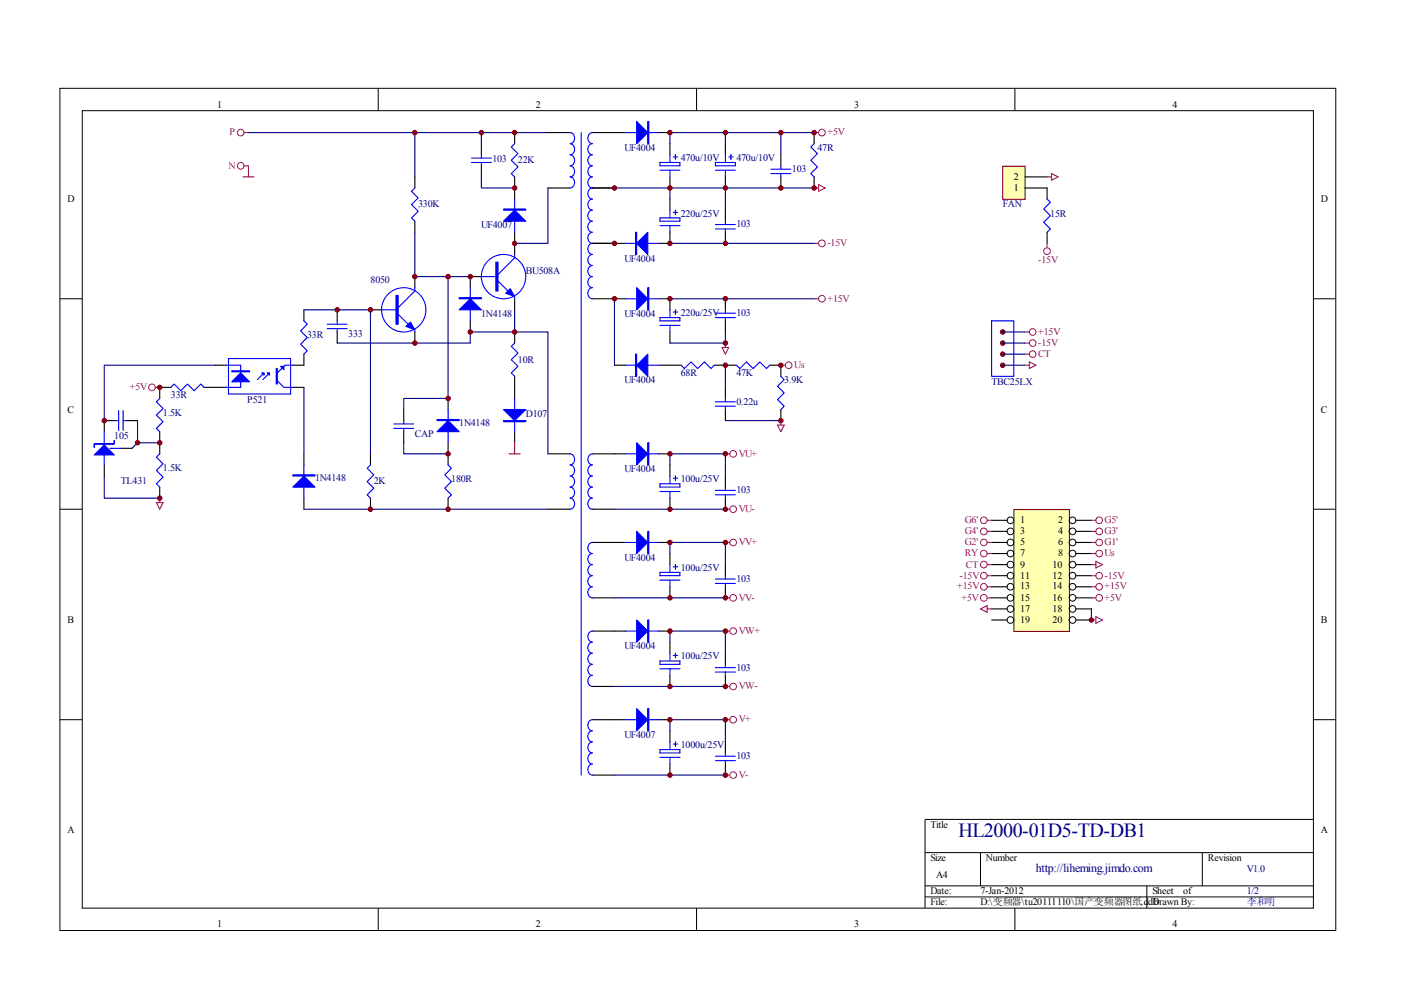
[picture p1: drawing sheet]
<svg xmlns="http://www.w3.org/2000/svg" width="297mm" height="210mm" viewBox="0 0 297 210" stroke-linecap="round" stroke-linejoin="round" font-family="sans-serif">
<g fill="none" stroke="#000" stroke-width=".21">
<path d="M12.7 18.7h270.5v178.6h-270.5zM80.2 18.7v4.7M147.7 18.7v4.7M215.2 18.7v4.7M17.4 23.5h261.1v169h-261.1zM12.7 63.3h4.7M278.4 63.3h4.7M12.7 108h4.7M278.4 108h4.7M12.7 152.6h4.7M278.4 152.6h4.7M278.4 173.7h-82.3v18.8"/>
<path d="M80.2 192.5v4.7M147.7 192.5v4.7M196.1 180.8h82.3M196.1 187.8h82.3M196.1 190.2h82.3M207.9 180.8v7M215.2 192.5v4.7M243.2 187.8v4.7M254.9 180.8v7"/>
</g>
<g fill="none" stroke="#000" stroke-width=".23">
<path d="M88 37.5v2.4M102.1 30.5v2.3M102.1 35.2v2.3M109.1 28.1v2.4M109.1 37.5v4.7M116.2 28.1h4.7M116.2 39.9h4.7M125.6 28.1h7M125.6 39.9h4.7M139.7 28.1h2.3M142 30.5v2.3M142 37.5v2.4"/>
<path d="M153.8 30.5v2.3M153.8 37.5v2.4M165.6 32.8v2.4M165.6 37.5v2.4M172.6 28.1v2.4M172.6 37.5v2.4M88 46.9v2.4M88 58.6v2.4M102.1 58.6h-2.4v2.4M109.1 49.3v4.6M125.6 51.6h7M142 49.3v2.3h-2.3"/>
<path d="M142 42.2v2.4M153.8 44.6v2.3M153.8 49.3v2.3M45.6 77.4h2.4M64.4 65.7v2.3M64.4 75.1v2.3h-2.3M71.5 65.7v2.3M71.5 70.4v2.3M78.5 65.7h2.4M88 70.4v2.3M99.7 68v2.4M109.1 63.3v2.4"/>
<path d="M109.1 70.4v2.3M109.1 79.8v4.7M125.6 63.3h7M130.3 77.4h2.3M139.7 63.3h2.3v2.4M139.7 77.4h4.7M142 70.4v2.3M151.4 77.4h4.8M153.8 63.3v2.4M153.8 68v2.4M163.2 77.4h2.4v2.4M22.1 98.6v2.3"/>
<path d="M24.5 89.2h-2.4v2.3M25.6 95.1h2.4M26.8 89.2h2.4M33.9 91.5v4.7M36.2 82.1h-2.3v2.4M43.3 82.1h4.7M62.1 82.1h2.3M64.4 96.2v2.4M78.5 96.2v2.4M85.6 86.8v2.4M85.6 91.5v2.4M95 84.5v2.3"/>
<path d="M95 93.9v4.7M109.1 91.5v2.4M116.2 96.2h4.7M125.6 96.2h7M139.7 96.2h2.3M142 98.6v2.3M153.8 82.1v2.4M153.8 86.8v2.4M165.6 86.8v2.4M33.9 103.3v2.3M64.4 105.6v2.4M78.5 105.6v2.4"/>
<path d="M95 105.6v2.4M116.2 108h4.7M125.6 108h4.7M125.6 115h7M139.7 115h2.3M142 105.6v2.4M142 117.4v2.3M153.8 100.9v2.4M153.8 105.6v2.4M153.8 119.7v2.4M125.6 126.8h4.7M125.6 133.8h7"/>
<path d="M139.7 133.8h2.3M142 124.4v2.4M142 136.2v2.3M153.8 124.4v2.4M153.8 138.5v2.4M125.6 145.5h4.7M125.6 152.6h7M139.7 152.6h2.3M142 143.2v2.3M142 154.9v2.4M153.8 143.2v2.3M153.8 157.3v2.3"/>
<path d="M125.6 164.3h4.7M142 162v2.3M153.8 162v2.3"/>
</g>
<g fill="none" stroke="#00f" stroke-width=".23">
<path d="M88 39.9l-.8 .7 1.5 1.4-1.5 1.4 1.5 1.4-1.5 1.4 .8 .7M99.9 33.5h4.3M99.9 34.5h4.3M102.1 32.8v.7M102.1 34.5v.7M109.1 30.5l-.7 .7 1.4 1.4-1.4 1.4 1.4 1.4-1.4 1.4 .7 .7M120.9 28.1a1.2 1.2 0 0 1 .9 1.2 1.2 1.2 0 0 1-.9 1.2 1.2 1.2 0 0 1 .9 1.1 1.2 1.2 0 0 1-.9 1.2 1.2 1.2 0 0 1 .9 1.2 1.2 1.2 0 0 1-.9 1.2 1.2 1.2 0 0 1 .9 1.1 1.2 1.2 0 0 1-.9 1.2 1.2 1.2 0 0 1 .9 1.2 1.2 1.2 0 0 1-.9 1.2M123.2 28.1v136.2M125.6 28.1a1.2 1.2 0 0 0-1 1.2 1.2 1.2 0 0 0 1 1.2 1.21 1.21 0 0 0-1 1.1 1.21 1.21 0 0 0 1 1.2 1.2 1.2 0 0 0-1 1.2 1.2 1.2 0 0 0 1 1.2 1.2 1.2 0 0 0-1 1.1 1.2 1.2 0 0 0 1 1.2 1.2 1.2 0 0 0-1 1.2 1.2 1.2 0 0 0 1 1.2 1.2 1.2 0 0 0-1 1.1 1.2 1.2 0 0 0 1 1.2 1.2 1.2 0 0 0-1 1.2 1.2 1.2 0 0 0 1 1.2 1.2 1.2 0 0 0-1 1.1 1.2 1.2 0 0 0 1 1.2 1.21 1.21 0 0 0-1 1.2 1.21 1.21 0 0 0 1 1.2 1.2 1.2 0 0 0-1 1.1 1.2 1.2 0 0 0 1 1.2 1.2 1.2 0 0 0-1 1.2 1.2 1.2 0 0 0 1 1.1 1.2 1.2 0 0 0-1 1.2 1.2 1.2 0 0 0 1 1.2 1.2 1.2 0 0 0-1 1.2 1.2 1.2 0 0 0 1 1.1 1.2 1.2 0 0 0-1 1.2 1.2 1.2 0 0 0 1 1.2 1.2 1.2 0 0 0-1 1.2 1.2 1.2 0 0 0 1 1.1M132.6 28.1h7.1M139.9 34.5h4.3v.7h-4.3zM139.9 36.1h4.3"/>
<path d="M142 32.8v1.7M142 36.1v1.4M142.7 33.3h1M143.2 32.8v.9M151.7 34.5h4.2v.7h-4.2zM151.7 36.1h4.2M153.8 32.8v1.7M153.8 36.1v1.4M154.5 33.3h.9M155 32.8v.9M163.4 36.8h4.3M163.4 35.9h4.3"/>
<path d="M165.6 35.2v.7M165.6 36.8v.7M172.6 30.5l-.7 .7 1.4 1.4-1.4 1.4 1.4 1.4-1.4 1.4 .7 .7M102.1 58.6h3.5M105.6 59.6l2.1 2.1M109.1 53.9v.8l-3.5 3.5M109.1 42.2v7.1M132.6 51.6h7.1M139.9 46.2h4.3v.7h-4.3zM139.9 47.8h4.3M142 44.6v1.6M142 47.8v1.5"/>
<path d="M142.7 45h1M143.2 44.6v.9M151.7 48.5h4.2M151.7 47.6h4.2M153.8 46.9v.7M153.8 48.5v.8M48 77.4h3v4.7h-3M48.4 76h13.2v7.5h-13.2zM56 79.1l-1.4 1.4M57.1 79.1l-1.4 1.4M62.1 77.4h-1.7l-1.6 1.7M64.4 68l.7 .7-1.4 1.5 1.4 1.4-1.4 1.4 1.4 1.4-.7 .7"/>
<path d="M69.4 68.7h4.2M69.4 69.7h4.2M71.5 68v.7M71.5 69.7v.7M80.9 65.7h3.5M84.4 66.6l2.1 2.1M88 61v.7l-3.6 3.5M88 69.9v.5M99.7 61v7M109.1 72.7l-.7 .7 1.4 1.5-1.4 1.4 1.4 1.4-1.4 1.4 .7 .7M109.1 62.9v.4M132.6 77.4h7.1"/>
<path d="M132.6 63.3h7.1M139.9 67.3h4.3v.7h-4.3zM139.9 69h4.3M142 65.7v1.6M142 69v1.4M142.7 66.2h1M143.2 65.7v.9M144.4 77.4l.7 .7 1.4-1.4 1.4 1.4 1.4-1.4 1.4 1.4 .7-.7M151.7 67.3h4.2M151.7 66.4h4.2M153.8 65.7v.7M153.8 67.3v.7"/>
<path d="M156.2 77.4l.7 .7 1.4-1.4 1.4 1.4 1.4-1.4 1.4 1.4 .7-.7M165.6 79.8l.7 .7-1.4 1.4 1.4 1.4-1.4 1.4 1.4 1.4-.7 .7M22.1 91.5v7.1M23.3 95.1h2.3M24.5 89.2h.7M25.2 87.1v4.2M26.1 89.2h.7M26.1 87.1v4.2M33.9 84.5l-.7 .7 1.4 1.4-1.4 1.4 1.4 1.4-1.4 1.4 .7 .7M33.9 96.2l-.7 .7 1.4 1.4-1.4 1.4 1.4 1.5-1.4 1.4 .7 .7M36.2 82.1l.7-.7 1.4 1.4 1.4-1.4 1.5 1.4 1.4-1.4 .7 .7M58.8 80.7l1.4 1.4h1.9"/>
<path d="M64.4 98.6v7M78.5 98.6l-.7 .7 1.5 1.4-1.5 1.4 1.5 1.4-1.5 1.4 .7 .7M83.5 89.9h4.2M83.5 90.8h4.2M85.6 89.2v.7M85.6 90.8v.7M95 98.6l.7 .7-1.4 1.4 1.4 1.4-1.4 1.4 1.4 1.4-.7 .7M95 86.8v7.1M109.1 84.5v7M120.9 96.2a1.2 1.2 0 0 1 .9 1.2 1.2 1.2 0 0 1-.9 1.2 1.2 1.2 0 0 1 .9 1.1 1.2 1.2 0 0 1-.9 1.2 1.2 1.2 0 0 1 .9 1.2 1.2 1.2 0 0 1-.9 1.2 1.2 1.2 0 0 1 .9 1.1 1.2 1.2 0 0 1-.9 1.2 1.2 1.2 0 0 1 .9 1.2 1.2 1.2 0 0 1-.9 1.2M125.6 96.2a1.2 1.2 0 0 0-1 1.2 1.2 1.2 0 0 0 1 1.2 1.2 1.2 0 0 0-1 1.1 1.2 1.2 0 0 0 1 1.2 1.2 1.2 0 0 0-1 1.2 1.2 1.2 0 0 0 1 1.2 1.2 1.2 0 0 0-1 1.1 1.2 1.2 0 0 0 1 1.2 1.2 1.2 0 0 0-1 1.2 1.2 1.2 0 0 0 1 1.2M132.6 96.2h7.1"/>
<path d="M151.7 86.1h4.2M151.7 85.2h4.2M153.8 84.5v.7M153.8 86.1v.7M125.6 115a1.2 1.2 0 0 0-1 1.2 1.2 1.2 0 0 0 1 1.2 1.2 1.2 0 0 0-1 1.1 1.2 1.2 0 0 0 1 1.2 1.2 1.2 0 0 0-1 1.2 1.2 1.2 0 0 0 1 1.2 1.2 1.2 0 0 0-1 1.1 1.2 1.2 0 0 0 1 1.2 1.2 1.2 0 0 0-1 1.2 1.2 1.2 0 0 0 1 1.2M132.6 115h7.1M139.9 102.6h4.3v.7h-4.3zM139.9 104.2h4.3M142 100.9v1.7M142 104.2v1.4M142 119.7v1.7M142.7 101.4h1"/>
<path d="M143.2 100.9v1M143.2 119.7v1M151.7 104.9h4.2M151.7 104h4.2M153.8 103.3v.7M153.8 104.9v.7M125.6 133.8a1.2 1.2 0 0 0-1 1.2 1.2 1.2 0 0 0 1 1.2 1.2 1.2 0 0 0-1 1.1 1.2 1.2 0 0 0 1 1.2 1.21 1.21 0 0 0-1 1.2 1.21 1.21 0 0 0 1 1.2 1.2 1.2 0 0 0-1 1.1 1.2 1.2 0 0 0 1 1.2 1.2 1.2 0 0 0-1 1.2 1.2 1.2 0 0 0 1 1.1M132.6 133.8h7.1M139.9 121.4h4.3v.7h-4.3zM139.9 123h4.3M142 123v1.4M142 138.5v1.6"/>
<path d="M142.7 120.2h1M142.7 139h1M143.2 138.5v.9M151.7 123.7h4.2M151.7 122.8h4.2M153.8 122.1v.7M153.8 123.7v.7M125.6 152.6a1.2 1.2 0 0 0-1 1.2 1.2 1.2 0 0 0 1 1.1 1.21 1.21 0 0 0-1 1.2 1.21 1.21 0 0 0 1 1.2 1.2 1.2 0 0 0-1 1.2 1.2 1.2 0 0 0 1 1.1 1.2 1.2 0 0 0-1 1.2 1.2 1.2 0 0 0 1 1.2 1.2 1.2 0 0 0-1 1.2 1.2 1.2 0 0 0 1 1.1M132.6 152.6h7.1M139.9 140.1h4.3v.8h-4.3zM139.9 158.9h4.3v.7h-4.3zM139.9 141.8h4.3"/>
<path d="M142 141.8v1.4M142 157.3v1.6M142.7 157.8h1M143.2 157.3v.9M151.7 142.5h4.2M151.7 141.6h4.2M153.8 140.9v.7M153.8 142.5v.7M153.8 159.6v.7M139.9 160.6h4.3M142 160.6v1.4M151.7 161.3h4.2"/>
<path d="M151.7 160.3h4.2M153.8 161.3v.7"/>
<circle cx="106.8" cy="58.6" r="4.7"/>
<circle cx="85.6" cy="65.7" r="4.7"/>
</g>
<g fill="#00f" stroke="#00f" stroke-width=".23">
<path d="M108.2 61.2l.9 1.7-1.9-.7z"/>
<path d="M106.8 46.9l2.3-2.3 2.4 2.3z"/>
<path d="M97.4 65.7l2.3-2.4 2.4 2.4z"/>
<path d="M106.8 86.8h4.7l-2.4 2.4z"/>
<path d="M92.7 91.5l2.3-2.3 2.4 2.3z"/>
<path d="M62.1 103.3l2.3-2.4 2.4 2.4z"/>
<path d="M51 79.1l1.9 1.9h-3.8z"/>
<path d="M56.7 79.1h.4v.4z"/>
<path d="M55.5 79.1h.5v.4z"/>
<path d="M59.5 77.7h.7v.7z"/>
<path d="M86.1 69.2l.9-.9 1 1.6z"/>
<path d="M20 96.5l2.1-2.2 2.1 2.2z"/>
<path d="M135 25.8l2.3 2.3-2.3 2.4z"/>
<path d="M135 61l2.3 2.3-2.3 2.4z"/>
<path d="M135 51.6l2.3-2.3v4.6z"/>
<path d="M137.3 75.1v4.7l-2.3-2.4z"/>
<path d="M135 93.9l2.3 2.3-2.3 2.4z"/>
<path d="M135 112.7l2.3 2.3-2.3 2.4z"/>
<path d="M135 131.5l2.3 2.3-2.3 2.4z"/>
<path d="M135 150.2l2.3 2.4-2.3 2.3z"/>
<path d="M105.1 55.6h.5v6.1h-.5z" fill-rule="evenodd"/>
<path d="M106.8 44.3h4.7v.3h-4.7z" fill-rule="evenodd"/>
<path d="M97.4 63.1h4.7v.2h-4.7z" fill-rule="evenodd"/>
<path d="M106.8 89.2h4.7v.2h-4.7z" fill-rule="evenodd"/>
<path d="M92.7 88.9h4.7v.3h-4.7z" fill-rule="evenodd"/>
<path d="M62.1 100.7h4.7v.2h-4.7z" fill-rule="evenodd"/>
<path d="M49.1 78.6h3.8v.2h-3.8z" fill-rule="evenodd"/>
<path d="M58.6 78.1h.2v3.3h-.2z" fill-rule="evenodd"/>
<path d="M84 62.6h.4v6.1h-.4z" fill-rule="evenodd"/>
<path d="M20 94.1v.7v-.7h4.2v-.7v.7z" fill-rule="evenodd"/>
<path d="M137.3 25.8h.3v4.7h-.3z" fill-rule="evenodd"/>
<path d="M137.3 61h.3v4.7h-.3z" fill-rule="evenodd"/>
<path d="M134.7 49.3h.3v4.6h-.3z" fill-rule="evenodd"/>
<path d="M134.7 75.1h.3v4.7h-.3z" fill-rule="evenodd"/>
<path d="M137.3 93.9h.3v4.7h-.3z" fill-rule="evenodd"/>
<path d="M137.3 112.7h.3v4.7h-.3z" fill-rule="evenodd"/>
<path d="M137.3 131.5h.3v4.7h-.3z" fill-rule="evenodd"/>
<path d="M137.3 150.2h.3v4.7h-.3z" fill-rule="evenodd"/>
</g>
<g fill="none" stroke="#000080" stroke-width=".23">
<path d="M52.7 28.1h63.5M88 28.1v9.4M102.1 37.5v2.4h7M102.1 28.1v2.4M116.2 39.9v11.7h-7.1M130.3 39.9h42.3M142 39.9v2.3M153.8 28.1v2.4M153.8 39.9v4.7M165.6 28.1v4.7M172.6 28.1h-30.6v2.4M88 49.3v9.3h11.7"/>
<path d="M95 58.6v25.9h-9.4v2.3M142 51.6h30.6M45.6 77.4h-23.5v11.8M64.4 65.7h14.1v30.5M109.1 65.7v4.7h-9.4v2.3h-28.2M109.1 70.4h7.1v25.8M130.3 63.3v14.1M142 63.3h30.6M153.8 70.4v2.3h-11.8M153.8 77.4v4.7M29.2 89.2v4.7h4.7M29.2 93.9l-1.2 1.2"/>
<path d="M64.4 82.1v14.1M85.6 93.9v2.3h9.4M142 98.6v-2.4h11.8v4.7M153.8 89.2h11.8M22.1 100.9v4.7h11.8M64.4 108h51.8M130.3 108h23.5M142 117.4v-2.4h11.8v4.7M130.3 126.8h23.5M142 136.2v-2.4h11.8v4.7M130.3 145.5h23.5M142 154.9v-2.3h11.8v4.7"/>
<path d="M130.3 164.3h23.5"/>
</g>
<g fill="none" stroke="#a1006a" stroke-width=".23">
<path d="M51.5 37.5h2.4M51.7 35.2h1v2.3M51.7 28.1h1M172.6 28.1h1M172.6 39.9h1M173.6 39.2l1.4 .7-1.4 .7zM172.6 51.6h1M153.1 73.7h1.4l-.7 1.4zM153.8 72.7v1M165.6 77.4h.9M172.6 63.3h1M32.9 82.1h1"/>
<path d="M107.9 96.2h2.4M109.1 93.9v2.3M153.8 96.2h.9M164.9 90.1h1.4l-.7 1.4zM165.6 89.2v.9M33.2 106.6h1.4l-.7 1.4zM33.9 105.6v1M153.8 108h.9M153.8 115h.9M153.8 126.8h.9M153.8 133.8h.9M153.8 145.5h.9"/>
<path d="M153.8 152.6h.9M153.8 164.3h.9"/>
</g>
<g fill="none" stroke="#a1006a" stroke-width=".21">
<circle cx="51" cy="35.2" r=".71"/>
<circle cx="51" cy="28.1" r=".71"/>
<circle cx="174.3" cy="28.1" r=".71"/>
<circle cx="174.3" cy="51.6" r=".71"/>
<circle cx="167.2" cy="77.4" r=".71"/>
<circle cx="174.3" cy="63.3" r=".71"/>
<circle cx="32.2" cy="82.1" r=".71"/>
<circle cx="155.4" cy="96.2" r=".71"/>
<circle cx="155.4" cy="115" r=".71"/>
<circle cx="155.4" cy="108" r=".71"/>
<circle cx="155.4" cy="126.8" r=".71"/>
<circle cx="155.4" cy="133.8" r=".71"/>
<circle cx="155.4" cy="145.5" r=".71"/>
<circle cx="155.4" cy="152.6" r=".71"/>
<circle cx="155.4" cy="164.3" r=".71"/>
</g>
<g fill="#800000" stroke="#800000" stroke-width=".21">
<circle cx="109.1" cy="28.1" r=".47"/>
<circle cx="109.1" cy="51.6" r=".47"/>
<circle cx="109.1" cy="39.9" r=".47"/>
<circle cx="102.1" cy="28.1" r=".47"/>
<circle cx="88" cy="28.1" r=".47"/>
<circle cx="88" cy="58.6" r=".47"/>
<circle cx="99.7" cy="58.6" r=".47"/>
<circle cx="78.5" cy="108" r=".47"/>
<circle cx="95" cy="108" r=".47"/>
<circle cx="109.1" cy="70.4" r=".47"/>
<circle cx="99.7" cy="70.4" r=".47"/>
<circle cx="88" cy="72.7" r=".47"/>
<circle cx="71.5" cy="65.7" r=".47"/>
<circle cx="78.5" cy="65.7" r=".47"/>
<circle cx="95" cy="84.5" r=".47"/>
<circle cx="95" cy="58.6" r=".47"/>
<circle cx="95" cy="96.2" r=".47"/>
<circle cx="22.1" cy="89.2" r=".47"/>
<circle cx="33.9" cy="93.9" r=".47"/>
<circle cx="29.2" cy="93.9" r=".47"/>
<circle cx="33.9" cy="105.6" r=".47"/>
<circle cx="33.9" cy="82.1" r=".47"/>
<circle cx="130.3" cy="51.6" r=".47"/>
<circle cx="142" cy="28.1" r=".47"/>
<circle cx="172.6" cy="28.1" r=".47"/>
<circle cx="142" cy="51.6" r=".47"/>
<circle cx="153.8" cy="51.6" r=".47"/>
<circle cx="130.3" cy="39.9" r=".47"/>
<circle cx="172.6" cy="39.9" r=".47"/>
<circle cx="165.6" cy="39.9" r=".47"/>
<circle cx="165.6" cy="28.1" r=".47"/>
<circle cx="153.8" cy="28.1" r=".47"/>
<circle cx="153.8" cy="39.9" r=".47"/>
<circle cx="142" cy="39.9" r=".47"/>
<circle cx="142" cy="63.3" r=".47"/>
<circle cx="153.8" cy="63.3" r=".47"/>
<circle cx="165.6" cy="77.4" r=".47"/>
<circle cx="130.3" cy="63.3" r=".47"/>
<circle cx="165.6" cy="89.2" r=".47"/>
<circle cx="153.8" cy="77.4" r=".47"/>
<circle cx="142" cy="96.2" r=".47"/>
<circle cx="153.8" cy="96.2" r=".47"/>
<circle cx="153.8" cy="108" r=".47"/>
<circle cx="142" cy="108" r=".47"/>
<circle cx="142" cy="115" r=".47"/>
<circle cx="142" cy="126.8" r=".47"/>
<circle cx="142" cy="133.8" r=".47"/>
<circle cx="142" cy="145.5" r=".47"/>
<circle cx="142" cy="152.6" r=".47"/>
<circle cx="142" cy="164.3" r=".47"/>
<circle cx="153.8" cy="152.6" r=".47"/>
<circle cx="153.8" cy="164.3" r=".47"/>
<circle cx="153.8" cy="115" r=".47"/>
<circle cx="153.8" cy="126.8" r=".47"/>
<circle cx="153.8" cy="133.8" r=".47"/>
<circle cx="153.8" cy="145.5" r=".47"/>
<circle cx="153.8" cy="72.7" r=".47"/>
</g>
<path d="M212.7 35.3h4.6v7h-4.6z" fill="#ffffb0"/>
<path d="M212.6 35.2h4.7v7.1h-4.7z" fill="none" stroke="#800000" stroke-width=".21"/>
<path d="M217.3 39.9h4.7v2.3M217.3 37.5h4.7M222 49.3v2.3" fill="none" stroke="#000" stroke-width=".23"/>
<path d="M222 42.2l.7 .7-1.4 1.4 1.4 1.4-1.4 1.4 1.4 1.4-.7 .8M210.2 68h4.7v11.8h-4.7z" fill="none" stroke="#00f" stroke-width=".23"/>
<g fill="none" stroke="#a1006a" stroke-width=".21">
<circle cx="222" cy="53.2" r=".71"/>
<circle cx="218.9" cy="75.1" r=".7"/>
<circle cx="218.9" cy="72.7" r=".7"/>
<circle cx="218.9" cy="70.4" r=".7"/>
</g>
<path d="M222 37.5h.9M222.9 36.8l1.4 .7-1.4 .7zM222 51.6v.9M217.3 72.7h.9M217.3 70.4h.9M217.3 75.1h.9M217.3 77.4h.9M218.2 76.7l1.4 .7-1.4 .7z" fill="none" stroke="#a1006a" stroke-width=".23"/>
<g fill="#800000" stroke="#800000" stroke-width=".21">
<circle cx="212.6" cy="70.4" r=".47"/>
<circle cx="212.6" cy="72.7" r=".47"/>
<circle cx="212.6" cy="75.1" r=".47"/>
<circle cx="212.6" cy="77.4" r=".47"/>
</g>
<path d="M212.6 70.4h4.7M212.6 72.7h4.7M212.6 75.1h4.7M212.6 77.4h4.7" fill="none" stroke="#000080" stroke-width=".23"/>
<path d="M215.1 108.1h11.6v25.8h-11.6z" fill="#ffffb0"/>
<path d="M215 108h11.7v25.9h-11.7z" fill="none" stroke="#800000" stroke-width=".21"/>
<g fill="none" stroke="#000" stroke-width=".21">
<circle cx="214.2" cy="110.3" r=".71"/>
<circle cx="214.2" cy="112.7" r=".71"/>
<circle cx="214.2" cy="115" r=".71"/>
<circle cx="214.2" cy="119.7" r=".71"/>
<circle cx="214.2" cy="117.4" r=".71"/>
<circle cx="227.4" cy="110.3" r=".71"/>
<circle cx="227.4" cy="112.7" r=".71"/>
<circle cx="227.4" cy="115" r=".7"/>
<circle cx="227.4" cy="119.7" r=".7"/>
<circle cx="227.4" cy="117.4" r=".7"/>
<circle cx="214.2" cy="129.1" r=".71"/>
<circle cx="214.2" cy="126.8" r=".71"/>
<circle cx="214.2" cy="124.4" r=".71"/>
<circle cx="214.2" cy="131.5" r=".71"/>
<circle cx="214.2" cy="122.1" r=".71"/>
<circle cx="227.4" cy="129.1" r=".71"/>
<circle cx="227.4" cy="126.8" r=".71"/>
<circle cx="227.4" cy="124.4" r=".7"/>
<circle cx="227.4" cy="122.1" r=".7"/>
<circle cx="227.4" cy="131.5" r=".7"/>
</g>
<g fill="none" stroke="#000" stroke-width=".23">
<path d="M210.2 110.3h3.3M210.2 112.7h3.3M210.2 115h3.3M210.2 117.4h3.3M210.2 119.7h3.3M228.1 110.3h3.3M228.1 112.7h3.3M228.1 115h3.3M228.1 117.4h3.3M228.1 119.7h3.3M210.2 122.1h3.3M210.2 124.4h3.3"/>
<path d="M210.2 126.8h3.3M210.2 129.1h3.3M210.2 131.5h3.3M228.1 122.1h3.3M228.1 124.4h3.3M228.1 126.8h3.3M228.1 129.1h3.3M228.1 131.5h3.3"/>
</g>
<g fill="none" stroke="#a1006a" stroke-width=".21">
<circle cx="208.6" cy="110.3" r=".71"/>
<circle cx="208.6" cy="112.7" r=".71"/>
<circle cx="208.6" cy="115" r=".71"/>
<circle cx="208.6" cy="119.7" r=".71"/>
<circle cx="208.6" cy="117.4" r=".71"/>
<circle cx="233" cy="110.3" r=".71"/>
<circle cx="233" cy="112.7" r=".71"/>
<circle cx="233" cy="115" r=".71"/>
<circle cx="233" cy="117.4" r=".71"/>
<circle cx="208.6" cy="126.8" r=".71"/>
<circle cx="208.6" cy="124.4" r=".71"/>
<circle cx="208.6" cy="122.1" r=".71"/>
<circle cx="233" cy="126.8" r=".71"/>
<circle cx="233" cy="124.4" r=".71"/>
<circle cx="233" cy="122.1" r=".71"/>
</g>
<g fill="none" stroke="#a1006a" stroke-width=".23">
<path d="M209.3 115h.9M209.3 112.7h.9M209.3 110.3h.9M209.3 117.4h.9M209.3 119.7h.9M231.4 115h.9M231.4 112.7h.9M231.4 110.3h.9M231.4 117.4h.9M231.4 119.7h.9M232.3 119l1.5 .7-1.5 .7zM207.9 129.1l1.4-.7v1.4z"/>
<path d="M209.3 122.1h.9M209.3 124.4h.9M209.3 126.8h.9M209.3 129.1h.9M231.4 122.1h.9M231.4 124.4h.9M231.4 126.8h.9M231.4 131.5h.9M232.3 130.8l1.5 .7-1.5 .7z"/>
</g>
<path d="M231.4 129.1v2.4" fill="none" stroke="#000080" stroke-width=".23"/>
<circle cx="231.4" cy="131.5" r=".47" fill="#800000" stroke="#800000" stroke-width=".21"/>
<text font-size="4.2" fill="#000080" x="203.2" y="177.4">HL2000-01D5-TD-DB1</text>
<text font-size="2.5" fill="#000080" x="219.6" y="184.8">http://liheming.jimdo.com</text>
<g font-size="2.1">
<text x="46.1" y="22.9">1</text>
<text x="113.6" y="22.9">2</text>
<text x="181.1" y="22.9">3</text>
<text x="248.6" y="22.9">4</text>
<text x="215" y="40.5">1</text>
<text x="215" y="38.1">2</text>
<text x="14.3" y="42.8">D</text>
<text x="280.1" y="42.8">D</text>
<text x="14.3" y="87.5">C</text>
<text x="280.1" y="87.5">C</text>
<text x="216.3" y="110.9">1</text>
<text x="216.3" y="113.3">3</text>
<text x="224.4" y="110.9">2</text>
<text x="224.4" y="113.3">4</text>
<text x="216.3" y="115.6">5</text>
<text x="216.3" y="118">7</text>
<text x="224.4" y="115.6">6</text>
<text x="224.4" y="118">8</text>
<text x="216.3" y="120.3">9</text>
<text x="216.3" y="122.7">11</text>
<text x="216.3" y="125">13</text>
<text x="223.2" y="120.3">10</text>
<text x="223.2" y="122.7">12</text>
<text x="223.2" y="125">14</text>
<text x="216.3" y="127.4">15</text>
<text x="216.3" y="129.7">17</text>
<text x="223.2" y="127.4">16</text>
<text x="223.2" y="129.7">18</text>
<text x="14.3" y="132.1">B</text>
<text x="216.3" y="132.1">19</text>
<text x="223.2" y="132.1">20</text>
<text x="280.1" y="132.1">B</text>
<text x="14.3" y="176.7">A</text>
<text x="197.3" y="175.5">Title</text>
<text x="280.1" y="176.7">A</text>
<text x="197.3" y="182.6">Size</text>
<text x="209" y="182.6">Number</text>
<text x="256.1" y="182.6">Revision</text>
<text x="197.3" y="189.6">Date:</text>
<text x="197.3" y="192">File:</text>
<text x="198.5" y="186.1">A4</text>
<text x="207.9" y="189.6">7-Jan-2012</text>
<text x="207.9" y="192">D:\变频器\tu20111110\国产变频器图纸.ddb</text>
<text x="244.3" y="189.6">Sheet</text>
<text x="244.3" y="192">Drawn By:</text>
<text x="250.9" y="189.6">of</text>
<text x="46.1" y="196.6">1</text>
<text x="113.6" y="196.6">2</text>
<text x="181.1" y="196.6">3</text>
<text x="248.6" y="196.6">4</text>
</g>
<g font-size="2.1" fill="#a1006a">
<text x="48.7" y="28.7">P</text>
<text x="175.4" y="28.7">+5V</text>
<text x="48.4" y="35.7">N</text>
<text x="175.4" y="52.2">-15V</text>
<text x="220.1" y="55.7">-15V</text>
<text x="175.4" y="63.9">+15V</text>
<text x="220.1" y="71">+15V</text>
<text x="220.1" y="73.3">-15V</text>
<text x="220.1" y="75.7">CT</text>
<text x="27.5" y="82.7">+5V</text>
<text x="168.4" y="78.1">Us</text>
<text x="156.6" y="96.9">VU+</text>
<text x="156.6" y="108.6">VU-</text>
<text x="204.6" y="113.3">G4'</text>
<text x="204.6" y="110.9">G6'</text>
<text x="234.2" y="113.3">G3'</text>
<text x="234.2" y="110.9">G5'</text>
<text x="156.6" y="115.6">VV+</text>
<text x="204.6" y="115.6">G2'</text>
<text x="204.6" y="118">RY</text>
<text x="234.2" y="115.6">G1'</text>
<text x="234.2" y="118">Us</text>
<text x="202.9" y="125">+15V</text>
<text x="203.5" y="122.7">-15V</text>
<text x="204.8" y="120.3">CT</text>
<text x="234.2" y="122.7">-15V</text>
<text x="234.2" y="125">+15V</text>
<text x="156.6" y="127.4">VV-</text>
<text x="203.9" y="127.4">+5V</text>
<text x="234.2" y="127.4">+5V</text>
<text x="156.6" y="134.4">VW+</text>
<text x="156.6" y="146.1">VW-</text>
<text x="156.6" y="153.2">V+</text>
<text x="156.6" y="164.9">V-</text>
</g>
<g font-size="2.1" fill="#000080">
<text x="104.4" y="34.4">103</text>
<text x="109.8" y="34.6">22K</text>
<text x="132.4" y="32">UF4004</text>
<text x="144.4" y="34.1">470u/10V</text>
<text x="156.1" y="34.1">470u/10V</text>
<text x="173.3" y="32">47R</text>
<text x="167.9" y="36.5">103</text>
<text x="88.6" y="44">330K</text>
<text x="144.4" y="45.9">220u/25V</text>
<text x="212.6" y="44">FAN</text>
<text x="222.7" y="45.9">15R</text>
<text x="102" y="48.4">UF4007</text>
<text x="156.1" y="48.2">103</text>
<text x="78.6" y="60">8050</text>
<text x="111.5" y="58.1">BU508A</text>
<text x="132.4" y="55.5">UF4004</text>
<text x="65.1" y="71.7">33R</text>
<text x="73.8" y="71.5">333</text>
<text x="102" y="67.2">1N4148</text>
<text x="132.4" y="67.2">UF4004</text>
<text x="144.4" y="67">220u/25V</text>
<text x="156.1" y="67">103</text>
<text x="109.8" y="76.9">10R</text>
<text x="132.4" y="81.3">UF4004</text>
<text x="144.4" y="79.7">68R</text>
<text x="156.1" y="79.7">47K</text>
<text x="166.3" y="81.3">3.9K</text>
<text x="210.2" y="81.5">TBC25LX</text>
<text x="34.5" y="88.2">1.5K</text>
<text x="36.2" y="84.3">33R</text>
<text x="52.4" y="85.4">P521</text>
<text x="111.5" y="88.4">D107</text>
<text x="156.1" y="85.8">0.22u</text>
<text x="24.2" y="93.1">105</text>
<text x="88" y="92.6">CAP</text>
<text x="97.4" y="90.3">1N4148</text>
<text x="34.5" y="99.9">1.5K</text>
<text x="132.4" y="100.1">UF4004</text>
<text x="25.7" y="102.7">TL431</text>
<text x="66.8" y="102">1N4148</text>
<text x="79.2" y="102.7">2K</text>
<text x="95.7" y="102.2">180R</text>
<text x="144.4" y="102.2">100u/25V</text>
<text x="156.1" y="104.6">103</text>
<text x="132.4" y="118.9">UF4004</text>
<text x="144.4" y="121">100u/25V</text>
<text x="156.1" y="123.4">103</text>
<text x="132.4" y="137.7">UF4004</text>
<text x="144.4" y="139.8">100u/25V</text>
<text x="156.1" y="142.2">103</text>
<text x="132.4" y="156.5">UF4007</text>
<text x="144.4" y="158.6">1000u/25V</text>
<text x="156.1" y="161">103</text>
<text x="264.3" y="184.9">V1.0</text>
<text x="264.3" y="192">李和明</text>
<text x="264.3" y="189.6">1/2</text>
</g>
</svg>
